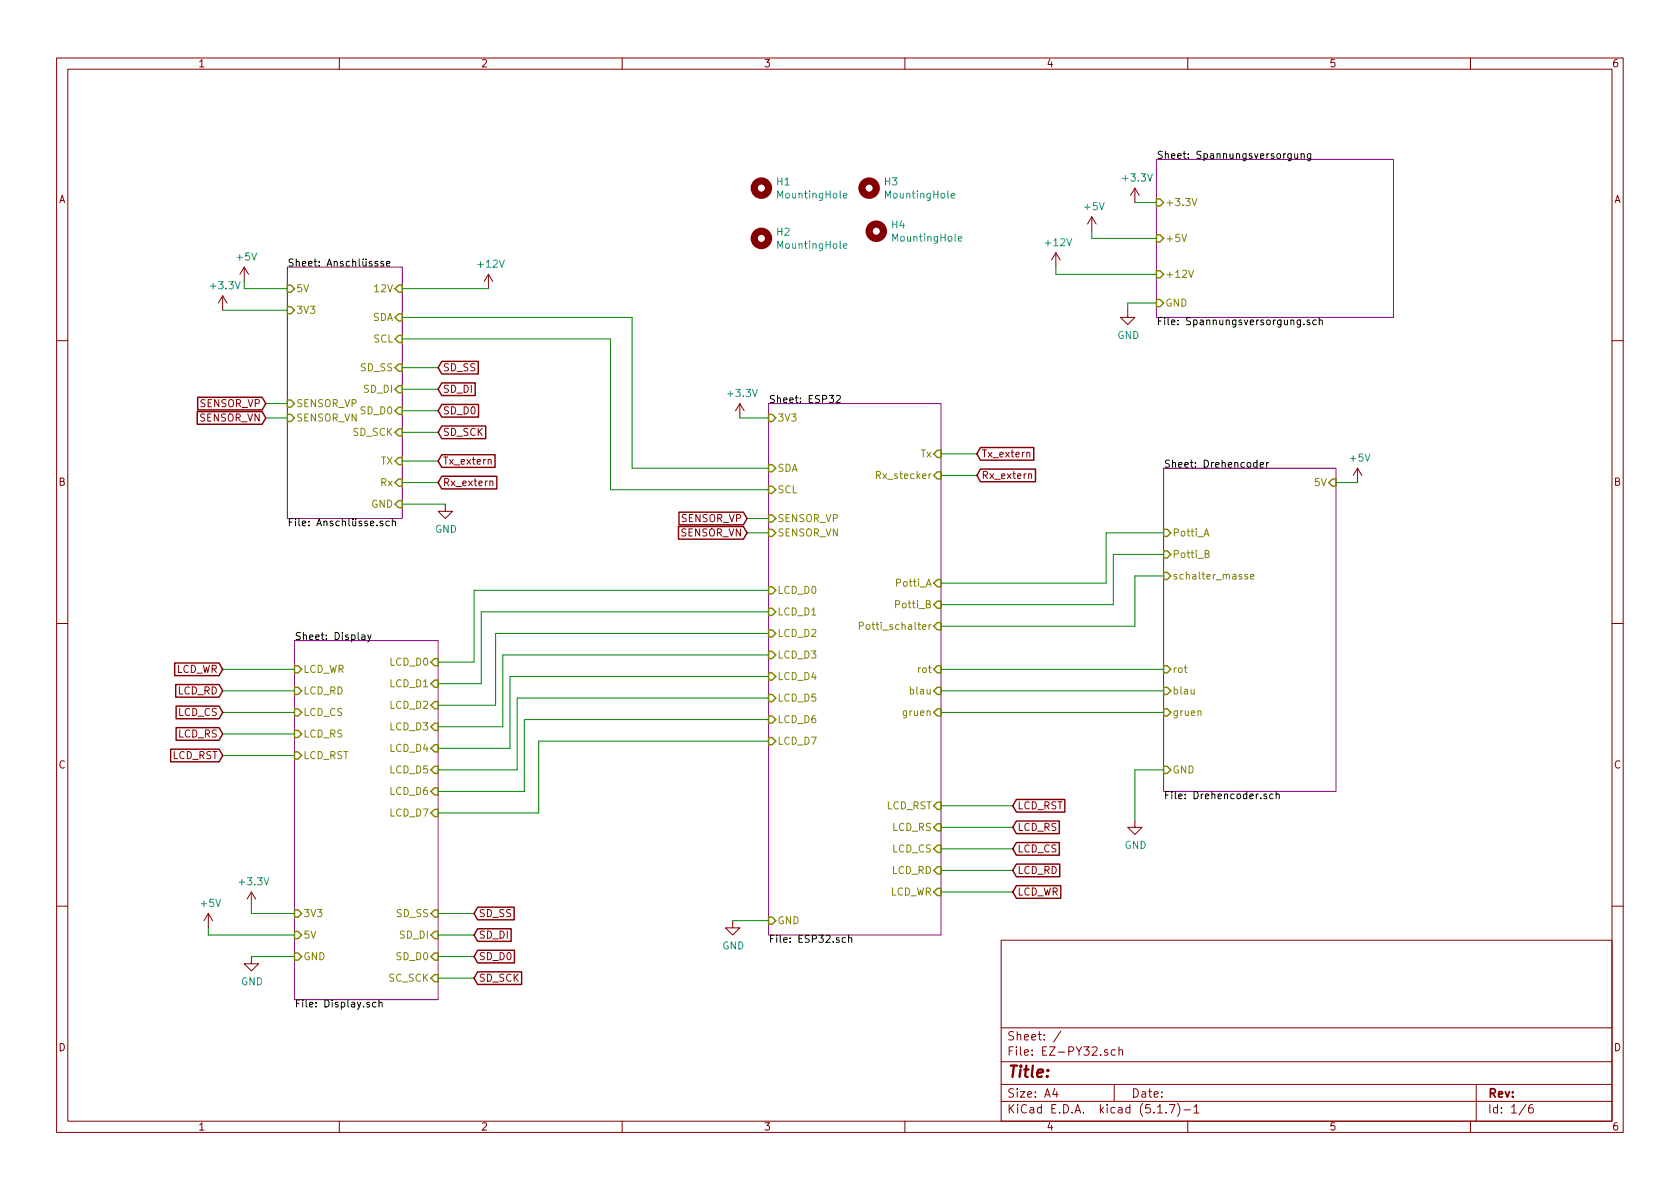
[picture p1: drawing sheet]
<svg xmlns="http://www.w3.org/2000/svg" width="297mm" height="210mm" viewBox="0 0 297 210" stroke-linecap="round" stroke-linejoin="round" font-family="sans-serif">
<g fill="none" stroke="#840000" stroke-width=".18">
<path d="M10 10.3h277v189.9h-277zM12 12.2h273v186.1h-273zM60 10.3v1.9M110 10.3v1.9M160 10.3v1.9M210 10.3v1.9M260 10.3v1.9M193 38.3l-.7 1.3M193 38.3v2.6M193 38.3l.8 1.3M200.7 33.3l-.8 1.2M200.7 33.3v2.5"/>
<path d="M200.7 33.3l.7 1.2M39.4 52.3l-.8 1.3M39.4 52.3v2.6M39.4 52.3l.7 1.3M43.2 47.2l-.8 1.3M43.2 47.2v2.6M43.2 47.2l.7 1.3M86.4 48.5l-.8 1.3M86.4 48.5v2.5M86.4 48.5l.7 1.3M186.7 44.7l-.8 1.3M186.7 44.7v2.5"/>
<path d="M186.7 44.7l.8 1.3M199.4 54.9v1.2h1.3l-1.3 1.3-1.3-1.3h1.3M10 60.2h2M130.8 71.4l-.8 1.2M130.8 71.4v2.5M130.8 71.4l.8 1.2M285 60.2h2M78.7 89.1v1.3h1.3l-1.3 1.3-1.2-1.3h1.2M86.3 81.4l.2-.2 .3 .1v.8M86.6 85.2l.2-.1h.3v.8M181.6 80.1l.1-.1h.3l.1 .8M181.9 83.9l.1-.1h.3l.1 .8"/>
<path d="M240 82.8l-.7 1.3M240 82.8v2.5M240 82.8l.8 1.3M10 110.3h2M285 110.3h2M44.4 157.7l-.7 1.3M44.4 157.7v2.6M44.4 157.7l.8 1.3M200.7 145v1.3h1.2l-1.2 1.3-1.3-1.3h1.3M10 160.2h2M36.8 161.5l-.7 1.3M36.8 161.5v2.6"/>
<path d="M36.8 161.5l.8 1.3M44.4 169.2v1.2h1.3l-1.3 1.3-1.2-1.3h1.2M129.5 162.8v1.3h1.3l-1.3 1.2-1.2-1.2h1.2M177 166.3h108v32h-108zM285 160.2h2M60 198.3v1.9M110 198.3v1.9M160 198.3v1.9M177 194.8h108M177 191.8h108M177 187.8h108M177 181.8h108"/>
<path d="M186.5 192.5l-.4 1h1M186.8 193v1M187.6 182.3l-1.3 2M195.8 185.7l-.3-.1-.2 .2v.2l.5 .2v.3h-.5M197 191.8v3M197.2 185.7l-.4-.1-.3 .3v.6l.3 .1 .4-.1M197.8 185.7l.2-.1 .4 .1 .1 .9M197.8 185.1v1.5M204.7 196.8h.8M206.2 196.7v.1M206.8 195.3h.9l-.6 1.5M208.2 195.1a1.71 1.71 0 0 1 0 2.3"/>
<path d="M209.3 196.3h1.2M210 198.3v1.9M211.1 195.8l.4-.5v1.5M211.1 196.8h.9M260 198.3v1.9M261 191.8v6.5M269.8 195.2l-1.2 2M271 195.3a.62 .62 0 0 0-.7 .7v.7l.3 .1 .4-.1 .1-.5-.1-.2-.4-.1-.3 .3"/>
</g>
<path d="M204.5 28.2h41.9v27.9h-41.9zM50.8 47.2h20.3v44.5h-20.3zM135.9 71.4h30.5v93.9h-30.5zM205.7 82.8h30.5v57.1h-30.5zM52.1 113.3h25.4v63.5h-25.4z" fill="none" stroke="#840084" stroke-width=".18"/>
<g fill="none" stroke="#000" stroke-width=".18">
<path d="M228.9 27.2l.1 .8h.3l.1-.1M229.4 27.2v.8M230 27.3l.2-.1h.3l.1 .8M230 27.2v.8M231.7 27.2v1.1l-.2 .1h-.3M231.7 27.2h-.3l-.3 .2 .2 .6h.4M67.8 46.3l-.3-.1-.2 .2 .1 .2 .4 .1v.3h-.5M68.4 46.6l.5-.1v-.2l-.4-.1-.1 .2v.6h.5M229.9 56.6v1l-.2 .3-.3-.1M229.9 56.6h-.3l-.3 .2 .1 .6h.5M230.5 57.3v.1M231.6 56.6h-.3l-.2 .2v.1l.5 .2v.3h-.5"/>
<path d="M232.7 56.6h-.3l-.3 .2 .1 .6h.5M233.2 56.7l.3-.1h.3v.8M233.2 56.2v1.2M147.9 70l.5-.1 .2 .4-.1 .2-.7 .7h.8M67.7 92.2l-.3-.1-.2 .2 .1 .2 .4 .1v.3h-.5M68.8 92.2l-.3-.1-.3 .3 .2 .5h.4M69.4 92.3l.1-.2 .3 .1 .1 .8M69.4 91.7v1.3M222.2 81.8h-.3l-.3 .2 .2 .6h.4M222.2 81.4v1.2M222.8 82.2l.6-.1-.1-.3h-.3l-.2 .2 .1 .6h.4M224 81.8v.8"/>
<path d="M224.3 81.8l-.3 .2M64 112.3h.5v.8M64.5 112.6h-.4l-.2 .2 .1 .2h.5M65 112.3l.3 .8M65.6 112.3l-.4 1.1-.2 .1M225.6 140v1.2M224 140.5l-.4-.1-.1 .2v.2l.5 .1v.3h-.5M225.1 140.5l-.4-.1-.2 .2 .1 .6h.5M225.6 140.5l.2-.1 .3 .1 .1 .7M66.5 177.3l-.4-.1-.2 .3 .1 .5h.5M67 177.4l.2-.2 .3 .1 .1 .8M67 176.8v1.3"/>
<path d="M149.5 165.9l-.4-.1-.2 .2 .1 .6h.5M150 165.9l.2-.1 .3 .1 .1 .7M150 165.4v1.2"/>
</g>
<g fill="none" stroke="#848400" stroke-width=".25">
<path d="M204.5 35.2h.6l.6 .6-.6 .6h-.6zM50.8 50.4h.6l.7 .6-.7 .7h-.6zM50.8 54.2h.6l.7 .7-.7 .6h-.6zM69.8 51l.7-.6h.6v1.3h-.6zM69.8 56.1l.7-.6h.6v1.3h-.6zM70.5 59.3h.6v1.3h-.6l-.7-.7zM204.5 53h.6l.6 .6-.6 .6h-.6zM204.5 47.9h.6l.6 .6-.6 .6h-.6zM204.5 41.5h.6l.6 .7-.6 .6h-.6zM50.8 73.3h.6l.7 .6-.7 .6h-.6zM50.8 70.7h.6l.7 .7-.7 .6h-.6zM69.8 68.8l.7-.6h.6v1.3h-.6z"/>
<path d="M70.5 75.8h.6v1.3h-.6l-.7-.7zM70.5 72h.6v1.3h-.6l-.7-.7zM70.5 64.4h.6v1.3h-.6l-.7-.7zM135.9 73.3h.6l.7 .6-.7 .6h-.6zM165.7 79.6h.7v1.3h-.7l-.6-.6zM69.8 85.3l.7-.6h.6v1.3h-.6zM70.5 88.5h.6v1.3h-.6l-.7-.7zM70.5 80.9h.6v1.3h-.6l-.7-.7zM135.9 82.2h.6l.7 .6-.7 .6h-.6zM135.9 86h.6l.7 .6-.7 .6h-.6zM135.9 91.1h.6l.7 .6-.7 .6h-.6zM135.9 93.6h.6l.7 .6-.7 .7h-.6z"/>
<path d="M165.7 83.4h.7v1.3h-.7l-.6-.6zM205.7 93.6h.7l.6 .6-.6 .7h-.7zM205.7 97.4h.7l.6 .6-.6 .7h-.7zM235.6 84.7h.6v1.3h-.6l-.7-.7zM52.1 117.7h.6l.6 .7-.6 .6h-.6zM76.8 116.5h.7v1.2h-.7l-.6-.6zM135.9 103.8h.6l.7 .6-.7 .6h-.6zM135.9 107.6h.6l.7 .6-.7 .6h-.6zM135.9 115.2h.6l.7 .6-.7 .7h-.6zM135.9 111.4h.6l.7 .6-.7 .6h-.6zM135.9 119h.6l.7 .6-.7 .7h-.6zM165.7 102.5h.7v1.3h-.7l-.6-.7z"/>
<path d="M165.7 106.3h.7v1.3h-.7l-.6-.7zM165.7 117.7h.7v1.3h-.7l-.6-.6zM165.7 110.1h.7v1.3h-.7l-.6-.7zM205.7 101.2h.7l.6 .6-.6 .7h-.7zM205.7 117.7h.7l.6 .7-.6 .6h-.7zM52.1 121.5h.6l.6 .7-.6 .6h-.6zM52.1 125.3h.6l.6 .7-.6 .6h-.6zM52.1 129.2h.6l.6 .6-.6 .6h-.6zM52.1 133h.6l.6 .6-.6 .6h-.6zM76.8 120.3h.7v1.2h-.7l-.6-.6zM76.8 127.9h.7v1.3h-.7l-.6-.7zM76.8 124.1h.7v1.2h-.7l-.6-.6z"/>
<path d="M76.8 131.7h.7v1.3h-.7l-.6-.7zM76.8 135.5h.7v1.3h-.7l-.6-.7zM76.8 139.3h.7v1.3h-.7l-.6-.7zM135.9 122.8h.6l.7 .6-.7 .7h-.6zM135.9 126.6h.6l.7 .6-.7 .7h-.6zM135.9 130.4h.6l.7 .7-.7 .6h-.6zM165.7 125.3h.7v1.3h-.7l-.6-.6zM165.7 121.5h.7v1.3h-.7l-.6-.6zM205.7 125.3h.7l.6 .7-.6 .6h-.7zM205.7 121.5h.7l.6 .7-.6 .6h-.7zM205.7 135.5h.7l.6 .6-.6 .7h-.7zM76.8 143.1h.7v1.3h-.7l-.6-.6z"/>
<path d="M165.7 157.1h.7v1.3h-.7l-.6-.7zM165.7 153.3h.7v1.3h-.7l-.6-.7zM165.7 149.5h.7v1.2h-.7l-.6-.6zM165.7 145.7h.7v1.2h-.7l-.6-.6zM165.7 141.9h.7v1.2h-.7l-.6-.6zM52.1 168.5h.6l.6 .7-.6 .6h-.6zM52.1 164.7h.6l.6 .6-.6 .7h-.6zM52.1 160.9h.6l.6 .6-.6 .7h-.6zM76.8 164.7h.7v1.3h-.7l-.6-.7zM76.8 168.5h.7v1.3h-.7l-.6-.6zM76.8 172.3h.7v1.3h-.7l-.6-.6zM76.8 160.9h.7v1.3h-.7l-.6-.7z"/>
<path d="M135.9 162.2h.6l.7 .6-.7 .6h-.6z"/>
</g>
<g fill="none" stroke="#848400" stroke-width=".18">
<path d="M210.8 35.1l.4 1.3 .4-1.3M209 41.4l.4 1.3 .4-1.3M210.2 47.8l.4 1.3 .4-1.3M212.9 94.8l.4-1.3 .4 1.3M213 94.4h.6M213.1 97.9h.5l.1-.2v-.2l-.6-.2v1.3h.5l.1-.1 .1-.3-.3-.3M151.9 110.7l.7-.1v-.4l-.2-.2h-.5v1.3M164.6 110.5l-.3 .2M220.6 101.6h-.3l-.2 .1v.2l.5 .2v.3h-.5M221.1 102l.6-.1v-.3h-.4l-.2 .1 .1 .7h.5M210.6 121.9v.8h.3l.3-.1M211.2 121.9v.8"/>
<path d="M211.8 125.8l.2-.1h.3v.8"/>
</g>
<g fill="none" stroke="#840000" stroke-width="1.3">
<circle cx="134.6" cy="33.3" r="1.27"/>
<circle cx="153.7" cy="33.3" r="1.27"/>
<circle cx="134.6" cy="42.2" r="1.27"/>
<circle cx="154.9" cy="40.9" r="1.27"/>
</g>
<path d="M149.1 34.6l.6-.1v-.3h-.4l-.2 .2 .1 .6h.5M168.2 34.6l.6-.1-.1-.3h-.3l-.2 .2v.6h.5M149.1 43.5l.6-.1v-.3h-.4l-.2 .2 .1 .6h.5M169.4 42.2l.7-.1-.1-.2-.4-.1-.2 .2 .1 .6h.5" fill="none" stroke="#008484" stroke-width=".18"/>
<g fill="none" stroke="#008400" stroke-width=".18">
<path d="M200.7 35.8h3.8M39.4 54.9h11.4M43.2 49.8v1.2h7.6M71.1 59.9h36.8v26.7h28M71.1 51h15.3M71.1 56.1h40.7v26.7h24.1M186.7 47.2v1.3h17.8M193 40.9v1.3h11.5M204.5 53.6h-5.1v1.3M47 73.9h3.8M47 71.4h3.8M71.1 72.6h6.4"/>
<path d="M71.1 76.4h6.4M71.1 68.8h6.4M71.1 65h6.4M130.8 73.9h5.1M71.1 85.3h6.4M71.1 81.5h6.4M71.1 89.1h7.6M132.1 94.2h3.8M132.1 91.7h3.8M166.4 84.1h6.3M166.4 80.3h6.3M205.7 94.2h-10.1v8.9h-29.2"/>
<path d="M205.7 98h-8.9v8.9h-30.4M236.2 85.3h3.8M39.4 118.4h12.7M135.9 119.6h-45.7v12.7h-12.7M135.9 115.8h-47v12.7h-11.4M135.9 112h-48.3v12.7h-10.1M135.9 108.2h-50.8v12.7h-7.6M135.9 104.4h-52.1v12.7h-6.3M166.4 118.4h39.3M205.7 101.8h-5v8.9h-34.3M39.4 126h12.7M39.4 122.2h12.7"/>
<path d="M39.4 129.8h12.7M39.4 133.6h12.7M135.9 123.4h-44.5v12.7h-13.9M135.9 131.1h-40.7v12.7h-17.7M135.9 127.2h-43.2v12.7h-15.2M166.4 126h39.3M166.4 122.2h39.3M205.7 136.1h-5v8.9M44.4 157.7v3.8h7.7M166.4 157.7h12.7M166.4 142.5h12.7M166.4 146.3h12.7"/>
<path d="M166.4 150.1h12.7M166.4 153.9h12.7M36.8 164.1v1.2h15.3M44.4 169.2h7.7M77.5 161.5h6.3M77.5 169.2h6.3M77.5 173h6.3M77.5 165.3h6.3M129.5 162.8h6.4"/>
</g>
<g fill="none" stroke="#840000" stroke-width=".25">
<path d="M34.9 72.8h11.5l.6 1.1-.6 1.1h-11.5zM35 70.3h11.4l.6 1.1-.6 1.1h-11.4zM78.1 75.3h7.8v2.3h-7.8l-.6-1.2zM78.1 71.5h6.5v2.3h-6.5l-.6-1.2zM78.1 67.7h5.9v2.2h-5.9l-.6-1.1zM78.1 63.9h6.5v2.2h-6.5l-.6-1.1zM173.4 79.1h9.4v2.3h-9.4l-.7-1.1zM78.1 80.4h9.4v2.2h-9.4l-.6-1.1zM78.1 84.2h9.7v2.3h-9.7l-.6-1.2zM120 93.1h11.4l.7 1.1-.7 1.1h-11.4zM120 90.6h11.4l.7 1.1-.7 1.1h-11.4zM173.4 83h9.7v2.2h-9.7l-.7-1.1z"/>
<path d="M30.9 117.2h7.8l.7 1.2-.7 1.1h-7.8zM30.2 132.5h8.5l.7 1.1-.7 1.1h-8.5zM31.1 121.1h7.6l.7 1.1-.7 1.1h-7.6zM31.1 128.7h7.6l.7 1.1-.7 1.1h-7.6zM31.1 124.9h7.6l.7 1.1-.7 1.1h-7.6zM179.7 141.4h8.6v2.2h-8.6l-.6-1.1zM179.7 145.2h7.6v2.2h-7.6l-.6-1.1zM179.7 149h7.6v2.2h-7.6l-.6-1.1zM179.7 152.8h7.7v2.2h-7.7l-.6-1.1zM179.7 156.6h7.9v2.2h-7.9l-.6-1.1zM84.5 171.9h7.7v2.2h-7.7l-.7-1.1zM84.5 168h6.5v2.3h-6.5l-.7-1.1z"/>
<path d="M84.5 164.2h5.9v2.3h-5.9l-.7-1.2zM84.5 160.4h6.4v2.3h-6.4l-.7-1.2z"/>
</g>
<text font-size="2.8" fill="#840000" x="178" y="190.5">Title:</text>
<g font-size="2.1" fill="#840000">
<text x="178" y="184">Sheet: /</text>
<text x="178" y="186.7">File: EZ-PY32.sch</text>
<text x="178" y="196.9">KiCad E.D.A. kicad (5.1.7)-1</text>
<text x="178" y="194.1">Size: A4</text>
<text x="200" y="194.1">Date:</text>
<text x="263" y="194.1">Rev:</text>
<text x="263" y="196.9">Id: 1/6</text>
</g>
<g font-size="1.8" fill="#840000">
<text x="35" y="11.9">1</text>
<text x="85" y="11.9">2</text>
<text x="135" y="11.9">3</text>
<text x="185" y="11.9">4</text>
<text x="235" y="11.9">5</text>
<text x="285" y="11.9">6</text>
<text x="10.4" y="35.9">A</text>
<text x="285.4" y="35.9">A</text>
<text x="78.3" y="65.7">SD_SS</text>
<text x="78.3" y="69.5">SD_DI</text>
<text x="35.3" y="74.5">SENSOR_VN</text>
<text x="35.4" y="72">SENSOR_VP</text>
<text x="78.3" y="77.1">SD_SCK</text>
<text x="78.3" y="73.3">SD_D0</text>
<text x="78.3" y="82.2">Tx_extern</text>
<text x="173.5" y="80.9">Tx_extern</text>
<text x="10.4" y="85.9">B</text>
<text x="78.3" y="86">Rx_extern</text>
<text x="173.5" y="84.7">Rx_extern</text>
<text x="285.4" y="85.9">B</text>
<text x="120.4" y="94.9">SENSOR_VN</text>
<text x="120.5" y="92.3">SENSOR_VP</text>
<text x="31" y="119">LCD_WR</text>
<text x="31.4" y="122.8">LCD_RD</text>
<text x="31.5" y="130.4">LCD_RS</text>
<text x="31.5" y="126.6">LCD_CS</text>
<text x="10.4" y="135.9">C</text>
<text x="30.4" y="134.2">LCD_RST</text>
<text x="285.4" y="135.9">C</text>
<text x="179.9" y="143.1">LCD_RST</text>
<text x="179.9" y="146.9">LCD_RS</text>
<text x="179.9" y="150.7">LCD_CS</text>
<text x="179.9" y="154.6">LCD_RD</text>
<text x="179.9" y="158.4">LCD_WR</text>
<text x="84.6" y="166">SD_DI</text>
<text x="84.6" y="162.2">SD_SS</text>
<text x="84.6" y="173.6">SD_SCK</text>
<text x="84.6" y="169.8">SD_D0</text>
<text x="10.4" y="185.9">D</text>
<text x="285.4" y="185.9">D</text>
<text x="35" y="199.9">1</text>
<text x="85" y="199.9">2</text>
<text x="135" y="199.9">3</text>
<text x="185" y="199.9">4</text>
<text x="235" y="199.9">5</text>
<text x="285" y="199.9">6</text>
</g>
<g font-size="1.8">
<text x="204.5" y="28.1">Sheet: Spannungsversorgung</text>
<text x="50.8" y="47.1">Sheet: Anschlüssse</text>
<text x="204.5" y="57.5">File: Spannungsversorgung.sch</text>
<text x="135.9" y="71.3">Sheet: ESP32</text>
<text x="205.7" y="82.7">Sheet: Drehencoder</text>
<text x="50.8" y="93.1">File: Anschlüsse.sch</text>
<text x="52.1" y="113.2">Sheet: Display</text>
<text x="205.7" y="141.3">File: Drehencoder.sch</text>
<text x="135.9" y="166.7">File: ESP32.sch</text>
<text x="52.1" y="178.1">File: Display.sch</text>
</g>
<g font-size="1.8" fill="#008484">
<text x="137.4" y="32.8">H1</text>
<text x="137.7" y="35.1">MountingHole</text>
<text x="156.4" y="32.8">H3</text>
<text x="156.8" y="35.1">MountingHole</text>
<text x="198.7" y="32.1">+3.3V</text>
<text x="137.4" y="41.7">H2</text>
<text x="157.7" y="40.4">H4</text>
<text x="191.8" y="37.2">+5V</text>
<text x="42" y="46.1">+5V</text>
<text x="84.7" y="47.3">+12V</text>
<text x="137.7" y="44">MountingHole</text>
<text x="158" y="42.7">MountingHole</text>
<text x="185" y="43.5">+12V</text>
<text x="37.4" y="51.1">+3.3V</text>
<text x="197.6" y="59.9">GND</text>
<text x="128.9" y="70.2">+3.3V</text>
<text x="238.8" y="81.6">+5V</text>
<text x="76.9" y="94.2">GND</text>
<text x="198.8" y="150.1">GND</text>
<text x="35.6" y="160.4">+5V</text>
<text x="42.5" y="156.6">+3.3V</text>
<text x="127.7" y="167.9">GND</text>
<text x="42.6" y="174.2">GND</text>
</g>
<g font-size="1.8" fill="#848400">
<text x="206" y="36.4">+3.3V</text>
<text x="206" y="42.8">+5V</text>
<text x="52.3" y="51.7">5V</text>
<text x="66.4" y="51.7">12V</text>
<text x="206" y="49.1">+12V</text>
<text x="52.3" y="55.5">3V3</text>
<text x="65.9" y="56.8">SDA</text>
<text x="206" y="54.2">GND</text>
<text x="63.8" y="65.7">SD_SS</text>
<text x="66.1" y="60.6">SCL</text>
<text x="64.4" y="69.5">SD_DI</text>
<text x="52.3" y="74.5">SENSOR_VN</text>
<text x="52.3" y="72">SENSOR_VP</text>
<text x="62.4" y="77.1">SD_SCK</text>
<text x="63.9" y="73.3">SD_D0</text>
<text x="137.4" y="74.5">3V3</text>
<text x="67.3" y="82.2">TX</text>
<text x="137.4" y="83.4">SDA</text>
<text x="162.8" y="80.9">Tx</text>
<text x="65.7" y="89.8">GND</text>
<text x="67.3" y="86">Rx</text>
<text x="137.4" y="87.2">SCL</text>
<text x="155.4" y="84.7">Rx_stecker</text>
<text x="232.5" y="86">5V</text>
<text x="137.4" y="92.3">SENSOR_VP</text>
<text x="137.4" y="94.9">SENSOR_VN</text>
<text x="207.3" y="94.9">Potti_A</text>
<text x="207.3" y="98.7">Potti_B</text>
<text x="137.4" y="105">LCD_D0</text>
<text x="158.6" y="103.8">Potti_A</text>
<text x="158.6" y="107.6">Potti_B</text>
<text x="207.3" y="102.5">schalter_masse</text>
<text x="137.4" y="108.8">LCD_D1</text>
<text x="137.4" y="112.6">LCD_D2</text>
<text x="153.1" y="111.4">Potti_schalter</text>
<text x="53.6" y="119">LCD_WR</text>
<text x="69.1" y="117.7">LCD_D0</text>
<text x="137.4" y="116.5">LCD_D3</text>
<text x="162.5" y="119">rot</text>
<text x="207.3" y="119">rot</text>
<text x="53.6" y="122.8">LCD_RD</text>
<text x="69.1" y="121.5">LCD_D1</text>
<text x="69.1" y="125.3">LCD_D2</text>
<text x="137.4" y="120.3">LCD_D4</text>
<text x="137.4" y="124.1">LCD_D5</text>
<text x="161.2" y="122.8">blau</text>
<text x="207.3" y="122.8">blau</text>
<text x="53.6" y="126.6">LCD_CS</text>
<text x="53.6" y="130.4">LCD_RS</text>
<text x="69.1" y="129.2">LCD_D3</text>
<text x="137.4" y="127.9">LCD_D6</text>
<text x="137.4" y="131.7">LCD_D7</text>
<text x="159.9" y="126.6">gruen</text>
<text x="207.3" y="126.6">gruen</text>
<text x="53.6" y="134.2">LCD_RST</text>
<text x="69.1" y="133">LCD_D4</text>
<text x="69.1" y="136.8">LCD_D5</text>
<text x="207.3" y="136.8">GND</text>
<text x="69.1" y="140.6">LCD_D6</text>
<text x="156.7" y="143.1">LCD_RST</text>
<text x="69.1" y="144.4">LCD_D7</text>
<text x="157.8" y="146.9">LCD_RS</text>
<text x="157.7" y="154.6">LCD_RD</text>
<text x="157.8" y="150.7">LCD_CS</text>
<text x="157.3" y="158.4">LCD_WR</text>
<text x="53.6" y="166">5V</text>
<text x="53.6" y="162.2">3V3</text>
<text x="70.2" y="162.2">SD_SS</text>
<text x="70.7" y="166">SD_DI</text>
<text x="137.4" y="163.4">GND</text>
<text x="53.6" y="169.8">GND</text>
<text x="68.8" y="173.6">SC_SCK</text>
<text x="70.3" y="169.8">SD_D0</text>
</g>
</svg>
